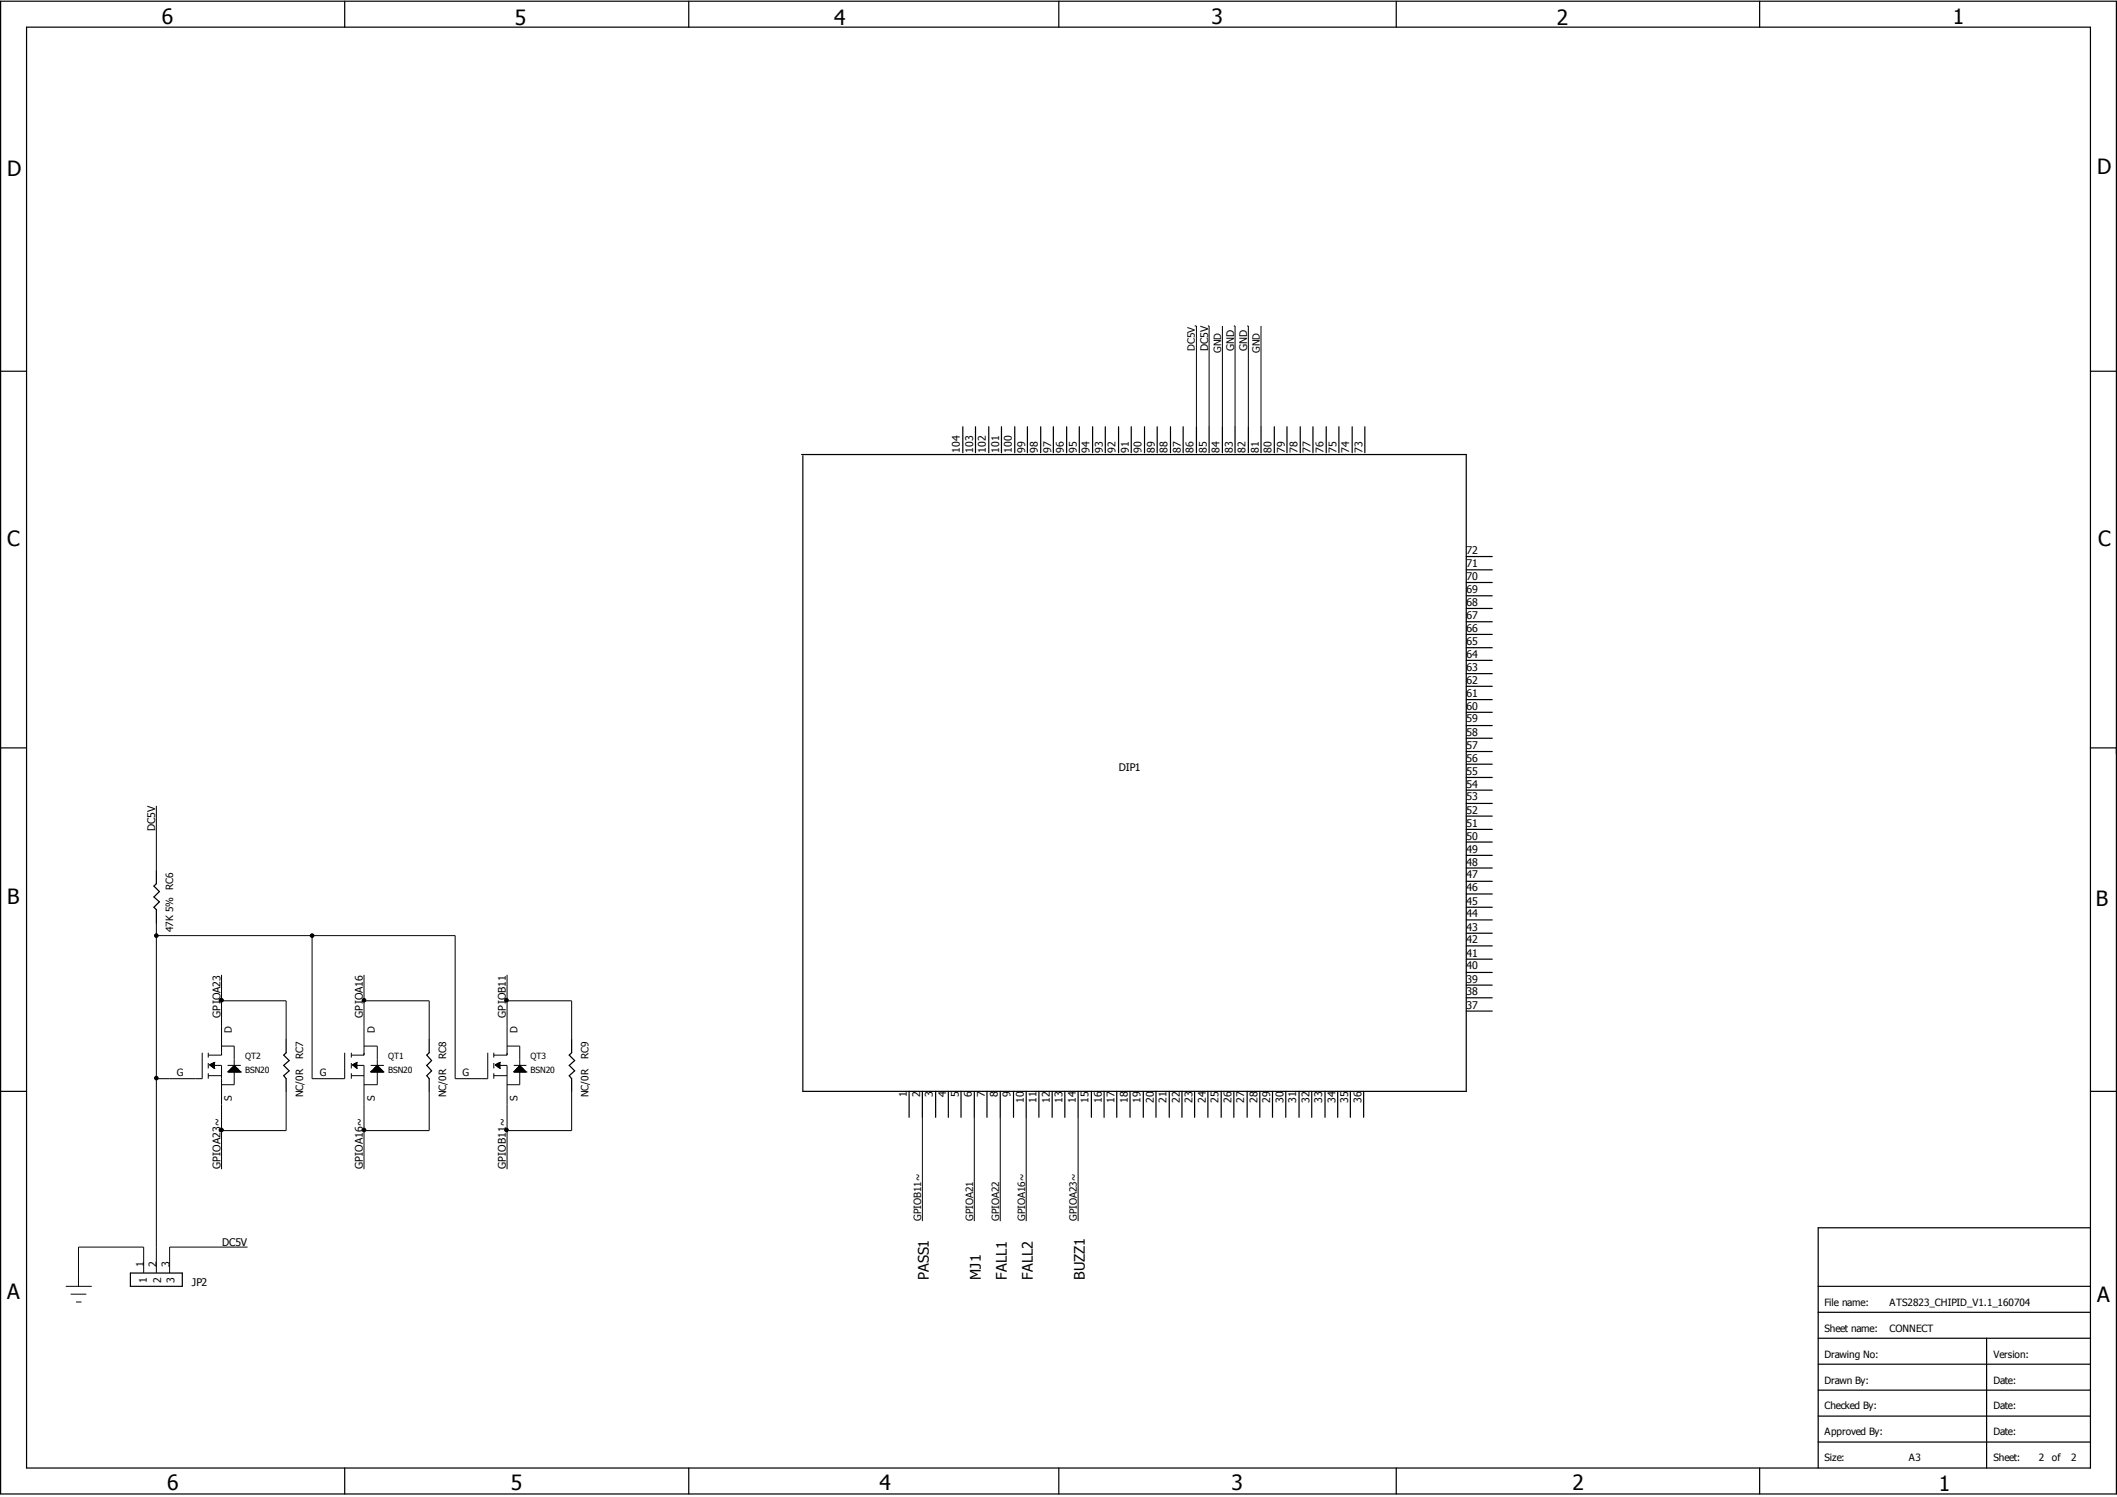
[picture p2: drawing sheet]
<svg xmlns="http://www.w3.org/2000/svg" width="297mm" height="210mm" viewBox="0 0 297 210" stroke-linecap="round" stroke-linejoin="round" font-family="sans-serif">
<g fill="none" stroke="#000" stroke-width=".17">
<path d="M.1 .2h296.7v209.3h-296.7zM3.7 3.8h289.5v202.1h-289.5zM48.3 .2v3.6M96.6 .2v3.6M148.5 .2v3.6M195.8 .2v3.6M246.8 .2v3.6M.1 52.1h3.6M135 59.9v3.6M136.8 59.9v3.6M138.7 59.9v3.6M140.5 59.9v3.6"/>
<path d="M142.3 59.9v3.6M144.1 59.9v3.6M146 59.9v3.6M147.7 59.9v3.6M149.6 59.9v3.6M151.4 59.9v3.6M153.2 59.9v3.6M155 59.9v3.6M156.9 59.9v3.6M158.7 59.9v3.6M160.5 59.9v3.6M162.3 59.9v3.6"/>
<path d="M164.2 59.9v3.6M165.9 59.9v3.6M167.8 59.9v3.6M169.6 59.9v3.6M171.4 59.9v3.6M173.2 59.9v3.6M175.1 59.9v3.6M176.9 59.9v3.6M178.7 59.9v3.6M180.5 59.9v3.6M182.4 59.9v3.6M184.1 59.9v3.6"/>
<path d="M186 59.9v3.6M187.8 59.9v3.6M189.7 59.9v3.6M191.4 59.9v3.6M293.2 52.1h3.6M112.4 63.8h93.3v89.3h-93.1v-89.2M205.7 79.9h3.6M205.7 78.1h3.6M205.7 99.9h3.6M205.7 98.1h3.6M205.7 96.3h3.6M205.7 94.5h3.6"/>
<path d="M205.7 92.6h3.6M205.7 90.8h3.6M205.7 89h3.6M205.7 87.2h3.6M205.7 85.3h3.6M205.7 83.6h3.6M205.7 81.7h3.6M.1 104.9h3.6M205.7 120h3.6M205.7 118.1h3.6M205.7 116.3h3.6M205.7 114.5h3.6"/>
<path d="M205.7 112.7h3.6M205.7 110.8h3.6M205.7 109.1h3.6M205.7 107.2h3.6M205.7 105.4h3.6M205.7 103.5h3.6M205.7 101.8h3.6M293.2 104.9h3.6M21.9 122.2v1.8l-.3 .3 .8 .8-.8 .7 .8 .7-.8 .8 .3 .3v1.9M205.7 140h3.6M205.7 138.2h3.6M205.7 136.4h3.6"/>
<path d="M205.7 134.5h3.6M205.7 132.7h3.6M205.7 130.9h3.6M205.7 129h3.6M205.7 127.3h3.6M205.7 125.4h3.6M205.7 123.6h3.6M205.7 121.8h3.6M.1 153.1h3.6M40.1 145.8v1.9l-.3 .3 .8 .8-.8 .6 .8 .8-.8 .7 .3 .4v1.8M60.2 145.8v1.9l-.3 .3 .6 .8-.6 .6 .6 .8-.6 .7 .3 .4v1.8M80.2 145.8v1.9l-.4 .3 .8 .8-.8 .6 .8 .8-.8 .7 .4 .4v1.8"/>
<path d="M127.5 153.1v3.6M129.4 153.1v3.6M131.2 153.1v3.6M133 153.1v3.6M134.8 153.1v3.6M136.7 153.1v3.6M138.4 153.1v3.6M140.3 153.1v3.6M142.2 153.1v3.6M143.9 153.1v3.6M145.7 153.1v3.6M147.6 153.1v3.6"/>
<path d="M149.4 153.1v3.6M151.2 153.1v3.6M153.1 153.1v3.6M154.9 153.1v3.6M156.6 153.1v3.6M158.5 153.1v3.6M160.4 153.1v3.6M162.1 153.1v3.6M164 153.1v3.6M165.8 153.1v3.6M167.6 153.1v3.6M169.4 153.1v3.6"/>
<path d="M171.3 153.1v3.6M173.1 153.1v3.6M174.9 153.1v3.6M176.7 153.1v3.6M178.5 153.1v3.6M180.3 153.1v3.6M182.2 153.1v3.6M184 153.1v3.6M185.8 153.1v3.6M187.6 153.1v3.6M189.4 153.1v3.6M191.3 153.1v3.6"/>
<path d="M205.7 141.8h3.6M293.2 153.1h3.6M18.3 178.6h7.3v1.8h-7.3zM293.2 172.2h-38.2v33.7M255 180.4h38.2M255 184.1h38.2M255 187.7h38.2M255 191.3h38.2M255 195h38.2M255 198.6h38.2M278.6 187.7v18.2M48.3 205.9v3.6"/>
<path d="M96.6 205.9v3.6M148.5 205.9v3.6M195.8 205.9v3.6M246.8 205.9v3.6M255 202.3h38.2"/>
</g>
<g fill="none" stroke="#000" stroke-width=".14">
<path d="M167.6 45.7h.2v14.2M169.4 45.7h.2v14.2M171.4 45.7v14.2M173.1 45.7h.1v14.2M174.9 45.7h.2v14.2M176.9 45.7v14.2M21.9 113v9.2M21.9 131.2h41.9v20.1h4.6v-3.6M21.9 129.5v49.1M31.1 136.7v11.3h-1.9M43.8 131.2v20.1h4.5v-3.6M51.1 136.7v11.3h-1.8"/>
<path d="M71.1 136.7v11.3h-1.8M28.4 147.7v3.6h-6.5M29.2 150.9h1.9M29.2 147.7v.6M29.2 149.1v.8M29.2 150.5v.8M29.4 149.4h.1M29.4 149.4l.7 .5M29.4 149.4h.7M29.5 149.4h1.6v14.6M29.5 149.3v.2M29.6 149.5h.5"/>
<path d="M29.6 149.3h.5M29.6 149.2v.4M29.8 149.1v.6h.3M30 149.1v.7M30.1 149.9h.1M30.1 149h.1M30.1 149v.9M30.1 149l-.7 .4M30.1 149.1h-.2v.7h.2M30.1 149.2h-.4v.4h.4M31.1 146.7h1.8v5.4h-1.8M31.1 140.4h9v5.4"/>
<path d="M31.9 149.4h1.9M32 150.3v.1M32.1 150.3h1.6v.1M32.1 150.2v.2M32.2 150.2h1.4v.2M32.2 150.1v.3M32.3 150.1h1.2v.3M32.3 150.4v-.4h1.1v.4M32.4 150.4v-.5h1v.5M32.5 149.8v.6M32.6 149.8h.6v.6M32.6 149.7v.7"/>
<path d="M32.7 149.7h.4v.7M32.7 149.6v.8M32.8 149.6h.2v.8M32.8 150.4v-.9h.1v.9M32.9 149.4h.1M32.9 149.4l-1 1h1.9M32.9 149.4l.9 1M33.3 149.9v.5M33.4 149.9h-1.1v.5M33.8 150.4h.1M40.1 153.1v5.5h-9M49.3 150.9h1.8"/>
<path d="M49.3 147.7v.6M49.3 149.1v.8M49.3 150.5v.8M49.4 149.4h.1M49.4 149.4h.6M49.4 149.4l.6 .5M49.5 149.4h1.6v14.6M49.5 149.3v.2M49.7 149.2v.4h.3M49.9 149.1v.6h.1M50 149.9h.1M50 149h.1"/>
<path d="M50 149.1v.7M50 149.3h-.4v.2h.4M50 149.2h-.2v.4M50 149v.9M50 149l-.6 .4M51.1 146.7h1.8v5.4h-1.8M51.1 140.4h9.1v5.4M52 149.4h1.8M52 150.3v.1M52.1 150.3h1.6v.1M52.1 150.2v.2M52.2 150.2h1.4"/>
<path d="M52.2 150.1v.3M52.2 150.4v-.3h1.4v.3M52.3 150.4v-.4h1.2v.4M52.4 150.4v-.5h1v.5M52.5 149.9h.8v.5M52.5 149.8v.6M52.6 149.8h.6v.6M52.6 149.7v.7M52.7 149.7h.4v.7M52.7 149.6v.8M52.8 150.4v-.9h.2v.9M52.9 149.4h.1"/>
<path d="M52.9 149.4l.9 1h-1.8M52.9 149.4l-.9 1M53 149.6h-.3v.8M53.3 149.9v.5M53.8 150.4h.1M60.2 153.1v5.5h-9.1M69.3 150.9h1.8M69.3 147.7v.6M69.3 149.1v.8M69.3 150.5v.8M69.4 149.4h.1M69.4 149.4h.7"/>
<path d="M69.4 149.4l.7 .5M69.5 149.4h1.6v14.6M69.6 149.3v.2M69.8 149.1v.6h.3M70 149.1v.7h.1M70.1 149.9h.1M70.1 149h.1M70.1 149.2h-.3v.4h.3M70.1 149.3h-.4v.2h.4M70.1 149.1h-.2v.7M70.1 149v.9M70.1 149l-.7 .4"/>
<path d="M71.1 146.7h1.8v5.4h-1.8M71.1 140.4h9.1v5.4M72.1 149.4h1.7M72.1 150.4h1.7M72.1 150.3v.1M72.1 150.3h1.6v.1M72.1 150.2v.2M72.2 150.2h1.5v.2M72.2 150.1v.3M72.3 150.1h1.3v.3M72.3 150.4v-.4h1.2v.4M72.4 150.4v-.5h1v.5"/>
<path d="M72.5 150.4v-.5h.8v.5M72.6 149.8v.6M72.6 149.8h.6v.6M72.6 149.7v.7M72.7 149.7h.5v.7M72.7 149.6v.8M72.8 149.6h.3v.8M72.8 150.4v-.9h.2v.9M72.9 149.4h.1M72.9 149.4l-.8 1M72.9 149.4l.9 1M73.8 150.4h.1"/>
<path d="M80.2 153.1v5.5h-9.1M129.4 156.7v14.6M136.7 156.7v14.6M140.3 156.7v14.6M143.9 156.7v14.6M151.2 156.7v14.6M20.2 178.6v-3.7h-9.2v5.5M34.7 174.9h-10.9v3.7M9.2 180.4h3.7M9.9 181.5h2.2M10.7 182.6h.7"/>
</g>
<g fill="#000" stroke="#000" stroke-width=".14">
<circle cx="21.9" cy="131.2" r=".25"/>
<circle cx="43.8" cy="131.2" r=".25"/>
<circle cx="21.9" cy="151.2" r=".25"/>
<circle cx="31.1" cy="158.5" r=".28"/>
<circle cx="31.1" cy="140.3" r=".28"/>
<circle cx="51.1" cy="140.3" r=".25"/>
<circle cx="51.1" cy="158.5" r=".25"/>
<circle cx="71" cy="158.5" r=".25"/>
<circle cx="71" cy="140.3" r=".25"/>
</g>
<g font-size="2.9">
<text x="22.7" y="3.3">6</text>
<text x="72.2" y="3.5">5</text>
<text x="117" y="3.5">4</text>
<text x="169.9" y="3.3">3</text>
<text x="218.4" y="3.5">2</text>
<text x="273.9" y="3.3">1</text>
<text x="1" y="24.7">D</text>
<text x="294.1" y="24.4">D</text>
<text x="1" y="76.6">C</text>
<text x="294.3" y="76.6">C</text>
<text x="1" y="126.7">B</text>
<text x="294" y="127.1">B</text>
<text x="1" y="182.2">A</text>
<text x="294.1" y="182.6">A</text>
<text x="23.5" y="209">6</text>
<text x="71.6" y="209">5</text>
<text x="123.4" y="209">4</text>
<text x="172.7" y="209">3</text>
<text x="220.6" y="209">2</text>
<text x="271.9" y="209.1">1</text>
</g>
<g font-size="2">
<text x="130.3" y="179.5" transform="rotate(-90 130.3 179.5)">PASS1</text>
<text x="137.6" y="179.5" transform="rotate(-90 137.6 179.5)">MJ1</text>
<text x="141.2" y="179.5" transform="rotate(-90 141.2 179.5)">FALL1</text>
<text x="144.9" y="179.5" transform="rotate(-90 144.9 179.5)">FALL2</text>
<text x="152.1" y="179.5" transform="rotate(-90 152.1 179.5)">BUZZ1</text>
</g>
<g font-size="1.5">
<text x="169.4" y="49.3" transform="rotate(-90 169.4 49.3)">DC5V</text>
<text x="173.1" y="49.3" transform="rotate(-90 173.1 49.3)">GND</text>
<text x="174.9" y="49.3" transform="rotate(-90 174.9 49.3)">GND</text>
<text x="134.6" y="63.5" transform="rotate(-90 134.6 63.5)">104</text>
<text x="136.5" y="63.5" transform="rotate(-90 136.5 63.5)">103</text>
<text x="138.3" y="63.5" transform="rotate(-90 138.3 63.5)">102</text>
<text x="140.1" y="63.5" transform="rotate(-90 140.1 63.5)">101</text>
<text x="141.9" y="63.5" transform="rotate(-90 141.9 63.5)">100</text>
<text x="143.8" y="63.5" transform="rotate(-90 143.8 63.5)">99</text>
<text x="145.5" y="63.5" transform="rotate(-90 145.5 63.5)">98</text>
<text x="147.4" y="63.5" transform="rotate(-90 147.4 63.5)">97</text>
<text x="149.2" y="63.5" transform="rotate(-90 149.2 63.5)">96</text>
<text x="151.1" y="63.5" transform="rotate(-90 151.1 63.5)">95</text>
<text x="152.8" y="63.5" transform="rotate(-90 152.8 63.5)">94</text>
<text x="154.7" y="63.5" transform="rotate(-90 154.7 63.5)">93</text>
<text x="156.5" y="63.5" transform="rotate(-90 156.5 63.5)">92</text>
<text x="158.3" y="63.5" transform="rotate(-90 158.3 63.5)">91</text>
<text x="160.1" y="63.5" transform="rotate(-90 160.1 63.5)">90</text>
<text x="162" y="63.5" transform="rotate(-90 162 63.5)">89</text>
<text x="163.8" y="63.5" transform="rotate(-90 163.8 63.5)">88</text>
<text x="165.6" y="63.5" transform="rotate(-90 165.6 63.5)">87</text>
<text x="167.4" y="63.5" transform="rotate(-90 167.4 63.5)">86</text>
<text x="169.3" y="63.5" transform="rotate(-90 169.3 63.5)">85</text>
<text x="171" y="63.5" transform="rotate(-90 171 63.5)">84</text>
<text x="172.9" y="63.5" transform="rotate(-90 172.9 63.5)">83</text>
<text x="174.7" y="63.5" transform="rotate(-90 174.7 63.5)">82</text>
<text x="176.5" y="63.5" transform="rotate(-90 176.5 63.5)">81</text>
<text x="178.3" y="63.5" transform="rotate(-90 178.3 63.5)">80</text>
<text x="180.2" y="63.5" transform="rotate(-90 180.2 63.5)">79</text>
<text x="182" y="63.5" transform="rotate(-90 182 63.5)">78</text>
<text x="183.8" y="63.5" transform="rotate(-90 183.8 63.5)">77</text>
<text x="185.6" y="63.5" transform="rotate(-90 185.6 63.5)">76</text>
<text x="187.5" y="63.5" transform="rotate(-90 187.5 63.5)">75</text>
<text x="189.3" y="63.5" transform="rotate(-90 189.3 63.5)">74</text>
<text x="191.1" y="63.5" transform="rotate(-90 191.1 63.5)">73</text>
<text x="205.7" y="77.7">72</text>
<text x="205.7" y="83.2">69</text>
<text x="205.7" y="81.3">70</text>
<text x="205.7" y="79.5">71</text>
<text x="205.7" y="88.6">66</text>
<text x="205.7" y="86.8">67</text>
<text x="205.7" y="85">68</text>
<text x="205.7" y="95.9">62</text>
<text x="205.7" y="94.1">63</text>
<text x="205.7" y="92.3">64</text>
<text x="205.7" y="90.4">65</text>
<text x="205.7" y="101.3">59</text>
<text x="205.7" y="99.5">60</text>
<text x="205.7" y="97.8">61</text>
<text x="205.7" y="106.8">56</text>
<text x="205.7" y="105.1">57</text>
<text x="205.7" y="103.2">58</text>
<text x="156.9" y="108.1">DIP1</text>
<text x="205.7" y="112.3">53</text>
<text x="205.7" y="110.5">54</text>
<text x="205.7" y="108.7">55</text>
<text x="21.8" y="116.6" transform="rotate(-90 21.8 116.6)">DC5V</text>
<text x="205.7" y="119.6">49</text>
<text x="205.7" y="117.8">50</text>
<text x="205.7" y="116">51</text>
<text x="205.7" y="114.1">52</text>
<text x="205.7" y="125">46</text>
<text x="205.7" y="123.2">47</text>
<text x="205.7" y="121.4">48</text>
<text x="205.7" y="130.5">43</text>
<text x="205.7" y="128.7">44</text>
<text x="205.7" y="126.9">45</text>
<text x="205.7" y="137.8">39</text>
<text x="205.7" y="136">40</text>
<text x="205.7" y="134.2">41</text>
<text x="205.7" y="132.3">42</text>
<text x="30.9" y="142.7" transform="rotate(-90 30.9 142.7)">GPIOA23</text>
<text x="50.9" y="142.7" transform="rotate(-90 50.9 142.7)">GPIOA16</text>
<text x="71" y="142.7" transform="rotate(-90 71 142.7)">GPIOB11</text>
<text x="205.7" y="141.5">37</text>
<text x="205.7" y="139.6">38</text>
<text x="127.2" y="153.9" transform="rotate(-90 127.2 153.9)">1</text>
<text x="129" y="153.9" transform="rotate(-90 129 153.9)">2</text>
<text x="130.8" y="153.9" transform="rotate(-90 130.8 153.9)">3</text>
<text x="132.7" y="153.9" transform="rotate(-90 132.7 153.9)">4</text>
<text x="134.5" y="153.9" transform="rotate(-90 134.5 153.9)">5</text>
<text x="136.3" y="153.9" transform="rotate(-90 136.3 153.9)">6</text>
<text x="138.1" y="153.9" transform="rotate(-90 138.1 153.9)">7</text>
<text x="140" y="153.9" transform="rotate(-90 140 153.9)">8</text>
<text x="141.7" y="153.9" transform="rotate(-90 141.7 153.9)">9</text>
<text x="143.6" y="154.8" transform="rotate(-90 143.6 154.8)">10</text>
<text x="145.4" y="154.8" transform="rotate(-90 145.4 154.8)">11</text>
<text x="147.3" y="154.8" transform="rotate(-90 147.3 154.8)">12</text>
<text x="149" y="154.8" transform="rotate(-90 149 154.8)">13</text>
<text x="150.9" y="154.8" transform="rotate(-90 150.9 154.8)">14</text>
<text x="152.7" y="154.8" transform="rotate(-90 152.7 154.8)">15</text>
<text x="154.5" y="154.8" transform="rotate(-90 154.5 154.8)">16</text>
<text x="156.3" y="154.8" transform="rotate(-90 156.3 154.8)">17</text>
<text x="158.2" y="154.8" transform="rotate(-90 158.2 154.8)">18</text>
<text x="160" y="154.8" transform="rotate(-90 160 154.8)">19</text>
<text x="161.8" y="154.8" transform="rotate(-90 161.8 154.8)">20</text>
<text x="163.6" y="154.8" transform="rotate(-90 163.6 154.8)">21</text>
<text x="165.5" y="154.8" transform="rotate(-90 165.5 154.8)">22</text>
<text x="167.2" y="154.8" transform="rotate(-90 167.2 154.8)">23</text>
<text x="169.1" y="154.8" transform="rotate(-90 169.1 154.8)">24</text>
<text x="170.9" y="154.8" transform="rotate(-90 170.9 154.8)">25</text>
<text x="172.7" y="154.8" transform="rotate(-90 172.7 154.8)">26</text>
<text x="174.5" y="154.8" transform="rotate(-90 174.5 154.8)">27</text>
<text x="176.4" y="154.8" transform="rotate(-90 176.4 154.8)">28</text>
<text x="178.2" y="154.8" transform="rotate(-90 178.2 154.8)">29</text>
<text x="180" y="154.8" transform="rotate(-90 180 154.8)">30</text>
<text x="181.8" y="154.8" transform="rotate(-90 181.8 154.8)">31</text>
<text x="183.7" y="154.8" transform="rotate(-90 183.7 154.8)">32</text>
<text x="185.5" y="154.8" transform="rotate(-90 185.5 154.8)">33</text>
<text x="187.3" y="154.8" transform="rotate(-90 187.3 154.8)">34</text>
<text x="189.1" y="154.8" transform="rotate(-90 189.1 154.8)">35</text>
<text x="191" y="154.8" transform="rotate(-90 191 154.8)">36</text>
<text x="30.9" y="164" transform="rotate(-90 30.9 164)">GPIOA23~</text>
<text x="50.9" y="164" transform="rotate(-90 50.9 164)">GPIOA16~</text>
<text x="71" y="164" transform="rotate(-90 71 164)">GPIOB11~</text>
<text x="20.2" y="177.7" transform="rotate(-90 20.2 177.7)">1</text>
<text x="20.6" y="180" transform="rotate(-90 20.6 180)">1</text>
<text x="21.9" y="177.7" transform="rotate(-90 21.9 177.7)">2</text>
<text x="22.6" y="180" transform="rotate(-90 22.6 180)">2</text>
<text x="23.8" y="177.7" transform="rotate(-90 23.8 177.7)">3</text>
<text x="24.5" y="180" transform="rotate(-90 24.5 180)">3</text>
<text x="31.2" y="174.7">DC5V</text>
<text x="26.9" y="180.4">JP2</text>
</g>
<g font-size="1.4">
<text x="167.6" y="49.3" transform="rotate(-90 167.6 49.3)">DC5V</text>
<text x="171.3" y="49.5" transform="rotate(-90 171.3 49.5)">GND</text>
<text x="176.7" y="49.5" transform="rotate(-90 176.7 49.5)">GND</text>
<text x="24.3" y="130.7" transform="rotate(-90 24.3 130.7)">47K 5% RC6</text>
<text x="32.5" y="144.9" transform="rotate(-90 32.5 144.9)">D</text>
<text x="42.5" y="148.5" transform="rotate(-90 42.5 148.5)">RC7</text>
<text x="52.6" y="144.9" transform="rotate(-90 52.6 144.9)">D</text>
<text x="62.6" y="148.5" transform="rotate(-90 62.6 148.5)">RC8</text>
<text x="72.6" y="144.9" transform="rotate(-90 72.6 144.9)">D</text>
<text x="82.6" y="148.5" transform="rotate(-90 82.6 148.5)">RC9</text>
<text x="24.8" y="150.9">G</text>
<text x="32.5" y="154.4" transform="rotate(-90 32.5 154.4)">S</text>
<text x="42.5" y="153.9" transform="rotate(-90 42.5 153.9)">NC/0R</text>
<text x="44.9" y="150.9">G</text>
<text x="52.6" y="154.4" transform="rotate(-90 52.6 154.4)">S</text>
<text x="62.6" y="153.9" transform="rotate(-90 62.6 153.9)">NC/0R</text>
<text x="64.9" y="150.9">G</text>
<text x="72.6" y="154.4" transform="rotate(-90 72.6 154.4)">S</text>
<text x="82.6" y="153.9" transform="rotate(-90 82.6 153.9)">NC/0R</text>
<text x="129.2" y="171.3" transform="rotate(-90 129.2 171.3)">GPIOB11~</text>
<text x="136.5" y="171.3" transform="rotate(-90 136.5 171.3)">GPIOA21</text>
<text x="140.1" y="171.3" transform="rotate(-90 140.1 171.3)">GPIOA22</text>
<text x="143.8" y="171.3" transform="rotate(-90 143.8 171.3)">GPIOA16~</text>
<text x="151.1" y="171.3" transform="rotate(-90 151.1 171.3)">GPIOA23~</text>
<text x="255.9" y="183.1">File name:</text>
<text x="265" y="183.1">ATS2823_CHIPID_V1.1_160704</text>
<text x="255.9" y="186.8">Sheet name:</text>
<text x="255.9" y="190.4">Drawing No:</text>
<text x="265" y="186.9">CONNECT</text>
<text x="279.6" y="190.4">Version:</text>
<text x="255.9" y="194.1">Drawn By:</text>
<text x="255.9" y="197.7">Checked By:</text>
<text x="279.6" y="197.7">Date:</text>
<text x="279.6" y="194.1">Date:</text>
<text x="255.9" y="201.3">Approved By:</text>
<text x="279.6" y="201.3">Date:</text>
<text x="255.9" y="205">Size:</text>
<text x="267.7" y="205">A3</text>
<text x="279.6" y="205">Sheet:</text>
<text x="285.9" y="205">2</text>
<text x="287.8" y="205">of</text>
<text x="290.5" y="205">2</text>
</g>
<g font-size="1.2">
<text x="34.4" y="148.6">QT2</text>
<text x="54.4" y="148.6">QT1</text>
<text x="74.4" y="148.6">QT3</text>
<text x="34.4" y="150.5">BSN20</text>
<text x="54.4" y="150.5">BSN20</text>
<text x="74.4" y="150.5">BSN20</text>
</g>
</svg>
